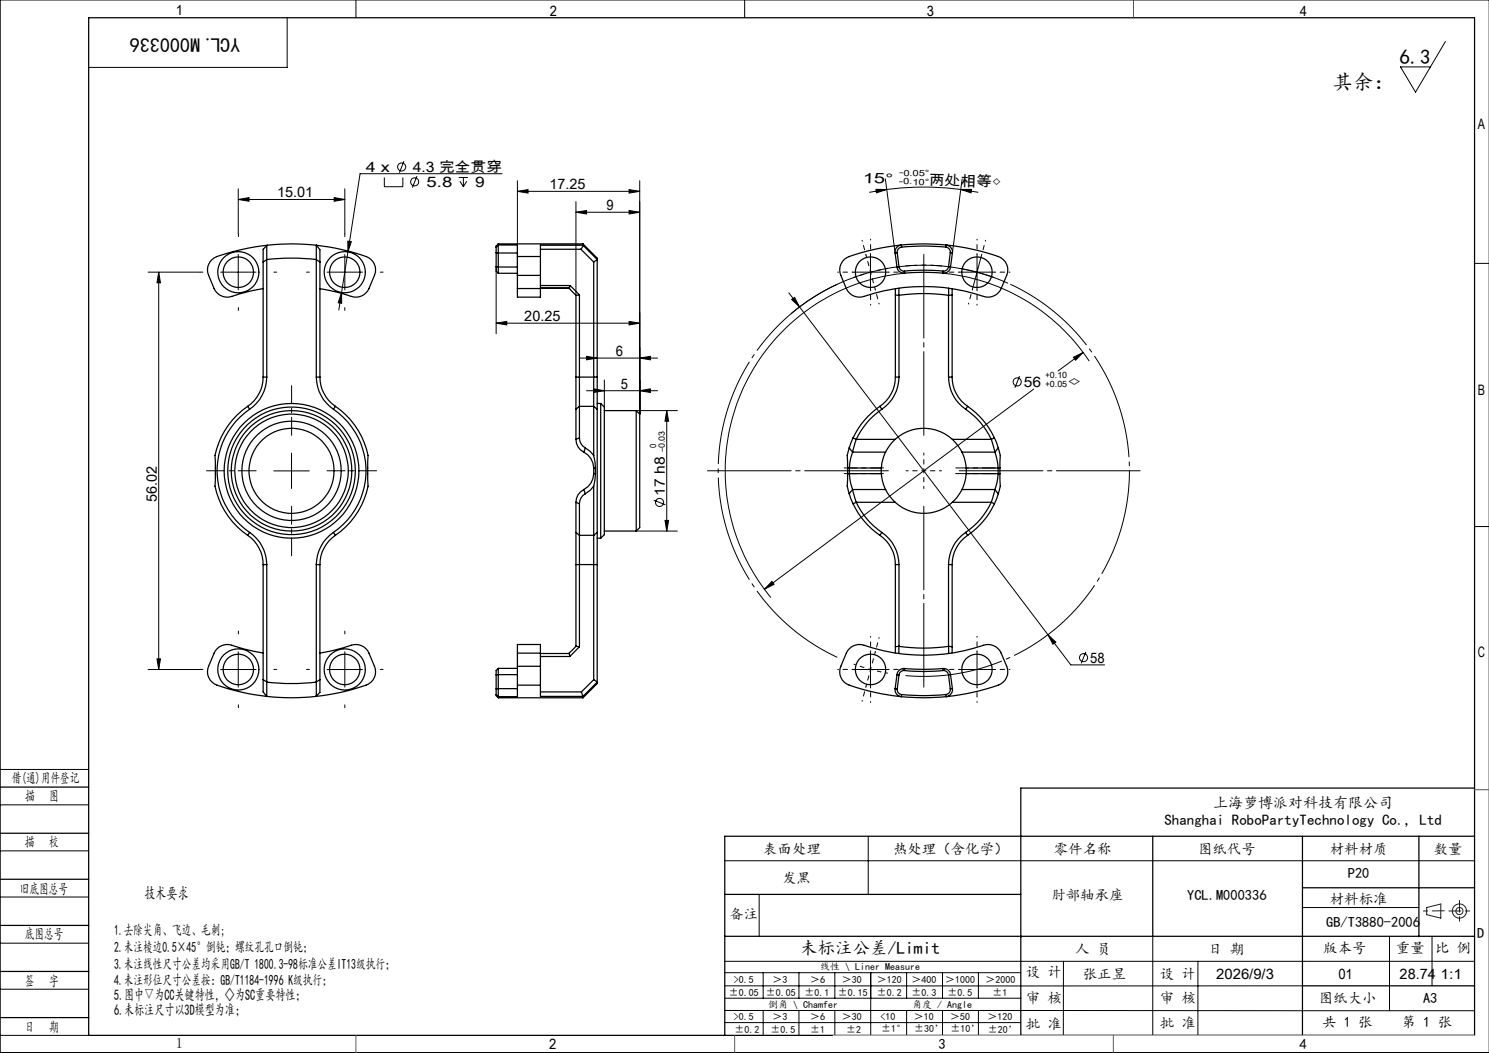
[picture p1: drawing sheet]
<svg xmlns="http://www.w3.org/2000/svg" width="420mm" height="297mm" viewBox="0 0 420 297" stroke-linecap="round" stroke-linejoin="round" font-family="sans-serif">
<g fill="none" stroke="#000" stroke-width=".28">
<path d="M100.4 0v5M210 0v5M420 0h-419.9v297h419.9M81 5v14h-56M407.7 11.7l-8.4 14.3-4.3-7.1h8.5M67.2 56.3l3-.6v1.1zM67.2 53.3v12.7M67.2 56.3h30.1M94.3 55.7l3 .6-3 .5zM97.3 53.3v12.7M108.4 50.1v2.6h5.2v-2.6M113.9 45.5l-1.3 3.2"/>
<path d="M117.6 49.7l-1.3 3.2M129.4 50.1h2.6M129.7 51.1l1 1.6M130.7 50.1v2.6M131.7 51.1l-1 1.6M141.6 49h-40l-3.5 22M145.9 54l3-.5v1zM145.9 51v26.7M145.9 54h34.5M162.5 59.9l3-.5v1zM162.5 56.9v26.4M162.5 59.9h17.9"/>
<path d="M177.4 59.4l3 .5-3 .5zM177.4 53.5l3 .5-3 .5zM180.4 51v65.8M247.1 53.4h3l-2.9 1zM249.7 50.5l2.8 20.9M250.1 53.4a81.7 81.7 0 0 1 20.9 0M250.1 53.4l-4.9 .9M271 53.4h3l-.1 1zM271 53.4l4.9 .9M271.4 50.5l-2.8 20.9M41.8 76.8h14.6M44.8 76.8v112"/>
<path d="M44.8 76.8l.5 3h-1zM62.2 76.8h10M67.2 71.8v10M92.3 76.8h9.9M97.3 71.8v10M98.1 68l1 .2-1 2.8zM98.1 71l-1.8 11.5M139.9 75.2v19M240.6 76.8h9.9M245.5 71.8v10M255.2 77a56 56 0 0 0-37.7 91.6M266 77a56.2 56.2 0 0 1 41.2 24.8"/>
<path d="M270.6 76.8h10M270.7 75.7l4.9 1.1M275.6 71.8v10M275.6 76.8l-1.3 4.8M275.6 76.8l4.8 1.5M276.9 72l-1.3 4.8M284.3 79.9a58 58 0 0 0-61.1 8.5M415.9 74.3h4.1M96.3 82.5l.1 3-1-.1zM96.3 82.5l-.7 5M139.9 91.2l3-.5v.9zM139.9 91.2h40.5"/>
<path d="M177.4 90.7l3 .5-3 .4zM222.5 82.6l3 4M223.3 84.5l.8-.6 1.4 2.7zM225.5 86.6l70.1 92.4M305.5 99.4l-7 5.2M163.4 101h22.1M165.5 100.5l3 .5-3 .5zM165.5 110.2h20M167.5 109.7l3 .5-3 .5zM170.5 107.2v7.6M179.5 115.8h11.6M180.4 101l3-.5v1z"/>
<path d="M180.4 110.2l3-.5v1zM188.1 115.8l.5 3h-1zM188.1 115.8v34M287.6 106.1l-1.3 3.3M291.6 109.7l-76 56.5M302.8 100.8l2.7-1.4-2.1 2.2zM77.2 132.8h10M82.2 127.8v10M179.5 149.8h11.6M184.4 141.1l3.3 1.3M187.6 146.8h1l-.5 3zM415.9 148.5h4.1"/>
<path d="M217.7 164l.6 .8-2.7 1.4zM295.6 179l2.2 2.1-.8 .6zM295.6 179l6.4 8.5h9.6M41.8 188.8h14.6M44.3 185.8h1l-.5 3zM62.2 188.8h10M67.2 183.8v10M92.3 188.8h9.9M97.3 183.8v10M240.6 188.8h9.9M245.5 183.8v10M270.6 188.8h10"/>
<path d="M275.6 183.8v10M306.3 183.9l-1.3 3.2M0 217h25M0 227h25M0 240h25M244.9 236v16.3M0 253h25M204.4 242.8h211.5M214.1 252.4v11.8M367.4 256h32.8M0 266h25M0 279h25"/>
<path d="M204.4 271.1h211.5M204.4 278.1h163M204.4 274.4h83.5M215.3 274.4v7.1M225.4 274.4v7.1M235.5 274.4v7.1M245.6 274.4v17.6M255.7 274.4v7.1M265.9 274.4v7.1M276 274.4v7.1M300 271.1l-.1 21M325.2 264.1v27.9"/>
<path d="M337.9 271.1v20.9M391.9 264.1v21M403.9 264.1v14M0 292h25M204.4 285l211.5 .1M204.4 288.4h83.5M204.5 281.5h83.5M215.3 285v7M225.4 285v7M235.5 285v7M255.7 285v7M265.9 285v7"/>
<path d="M276 285v7M287.9 292h128"/>
<circle cx="113.3" cy="47.1" r="1.14"/>
<circle cx="117" cy="51.3" r="1.14"/>
<circle cx="286.9" cy="107.7" r="1.15"/>
<circle cx="186" cy="141.7" r="1.15"/>
<circle cx="305.6" cy="185.5" r="1.14"/>
</g>
<path d="M245.6 76.8l-4.8 1.5M245.6 76.8l4.8-1.1M245.6 188.8l4.8 1.1M245.6 188.8l-4.8-1.5" fill="none" stroke="#000" stroke-width=".28" stroke-dasharray="30.5 1.3 1.3 1.3" stroke-dashoffset="29.9" stroke-linecap="butt"/>
<path d="M265.8 75l-4.6-.2-5.8 .2" fill="none" stroke="#000" stroke-width=".28" stroke-dasharray="30.5 1.3 1.3 1.3" stroke-dashoffset="27.2" stroke-linecap="butt"/>
<path d="M236.2 80.2a58 58 0 0 0-33.6 52.6 58 58 0 0 0 33.6 52.6" fill="none" stroke="#000" stroke-width=".28" stroke-dasharray="30.5 1.3 1.3 1.3" stroke-dashoffset=".8" stroke-linecap="butt"/>
<path d="M255.4 190.6a58 58 0 0 0 61.2-42.8 58 58 0 0 0-31.6-67.6" fill="none" stroke="#000" stroke-width=".28" stroke-dasharray="30.5 1.3 1.3 1.3" stroke-dashoffset="2.7" stroke-linecap="butt"/>
<g fill="none" stroke="#191924" stroke-width=".28">
<path d="M402.4 256l4-1v4l-4-1z"/>
<circle cx="411.7" cy="257" r="1"/>
<circle cx="411.7" cy="257" r="2"/>
</g>
<path d="M249.2 133.6h-11.1M249.2 132h-11.1M280.7 133.6h-11.1M280.7 132h-11.1" fill="none" stroke="#000" stroke-width=".28" stroke-dasharray="30.5 1.3 1.3 1.3" stroke-dashoffset="26.8"/>
<g fill="none" stroke="#000" stroke-width=".28" stroke-dasharray="30.5 1.3 1.3 1.3" stroke-dashoffset="30.2">
<path d="M240.6 76.8h-4.3M244.3 71.9l-1.1-4.1M245.6 71.8v-4.3M250.6 76.8h4.3M270.6 76.8h-4.3M275.6 71.8v-4.3M276.9 71.9l1.1-4.1M280.6 76.8h4.3M245.6 81.8v4.3M246.9 81.6l1.1 4.1M274.3 81.6l-1.1 4.1M275.6 81.8v4.3"/>
<path d="M240.6 188.8h-4.3M244.3 193.6l-1.1 4.2M245.6 183.8v-4.3M245.6 193.8v4.3M246.9 184l1.1-4.2M250.6 188.8h4.3M270.6 188.8h-4.3M275.6 183.8v-4.3M275.6 193.8v4.3M280.6 188.8h4.3"/>
</g>
<path d="M245.6 76.8l-1.3-4.9M245.6 76.8l1.3 4.8M260.6 132.8v-5M260.6 132.8h-5M260.6 132.8v5M260.6 132.8h5M245.6 188.8l-1.3 4.8M245.6 188.8l1.3-4.8" fill="none" stroke="#000" stroke-width=".28" stroke-dasharray="30.5 1.3 1.3 1.3" stroke-dashoffset="29.9"/>
<path d="M250.6 132.8h-51M260.6 122.8v-51M270.6 132.8h51M260.6 142.8v51" fill="none" stroke="#000" stroke-width=".28" stroke-dasharray="30.5 1.3 1.3 1.3" stroke-dashoffset="6.9"/>
<g fill="none" stroke="#000" stroke-width=".28" stroke-dasharray="30.5 1.3 1.3 1.3">
<path d="M57.2 76.8h-.8M67.2 66.8v-.8M77.2 76.8h.8M87.3 76.8h-.8M97.3 66.8v-.8M107.3 76.8h.8M67.2 86.8v.8M97.3 86.8v.8M67.2 178.8v-.8M97.3 178.8v-.8M57.2 188.8h-.8M67.2 198.8v.8"/>
<path d="M77.2 188.8h.8M87.3 188.8h-.8M97.3 198.8v.8M107.3 188.8h.8"/>
</g>
<path d="M72.3 132.8h-14M82.3 122.8v-14M92.3 132.8h14M82.3 142.8v14" fill="none" stroke="#000" stroke-width=".28" stroke-dasharray="30.5 1.3 1.3 1.3" stroke-dashoffset="25.4"/>
<g fill="none" stroke="#000" stroke-width=".35">
<path d="M25 5h390.9v287h-390.9zM75.2 73.2a63.1 63.1 0 0 1 14 0M75.2 69.3v37.1M75.2 73.2l-1 .7M75.4 69.2a62.1 62.1 0 0 1 13.8 0M75.4 69.2a60.5 60.5 0 0 0-14.9 3.5 4 4 0 0 0-1.7 5l1.6 3.7a4.3 4.3 0 0 0 6.2 1.8l3.6-1 4-.8M75.4 69.2l-1.2 1.1v36.1M89.2 69.2h.1M89.2 73.2l1 .7M89.2 69.2v37.2M89.3 69.2a59.5 59.5 0 0 1 14.7 3.5 4 4 0 0 1 1.6 5l-1.5 3.7a4.3 4.3 0 0 1-6.2 1.8l-7.7-1.8M89.3 69.2l.9 1.2v36"/>
<path d="M139.9 69.7v1.6M139.9 75.2v1.3l.6 .6M139.9 71.3l.6 .1M139.9 71.3v3.9M139.9 75.2l.6 .1M140.5 68.8v.3M140.5 69.1h5.4v3.3M140.5 69.1v2.3M140.5 75.3v1.8M140.5 68.8l-.6 .6v.3M140.5 68.8h23.9M140.5 77.1h5.4"/>
<path d="M140.5 69.1l-.6 .6M140.5 71.4h5.4M140.5 71.4v3.9M140.5 75.3h5.4M145.9 72.4v5.3M145.9 72.4h6.5M145.9 77.7h6.5M145.9 77.7v3.7M152.4 72.4v5.3M152.4 77.7v3.7M152.4 70.3h11.5M163.9 70.3l3.6 3.6"/>
<path d="M164.4 68.8v.4M164.4 69.2h-12v3.2M164.4 68.8l4.1 4v.3M164.4 69.2l4.1 4v33.2M164.5 69.3l-.6 1M167.5 73.9v40.7M168.5 73.2l-1 .7M252.5 71.4l.5 3.9M253 75.3a1.94 1.94 0 0 0 2.2 1.7M253.1 71.3l-.6 .1M253.1 71.3l.5 3.9M253.6 75.2a1.46 1.46 0 0 0 1.5 1.3"/>
<path d="M253.6 75.2l-.6 .1M254.2 69.1a1.95 1.95 0 0 0-1.7 2.3M254.2 69.1a63 63 0 0 1 12.7 0M254.2 69.1a60.6 60.6 0 0 0-15.4 3.6 4 4 0 0 0-1.6 5l1.5 3.7a4 4 0 0 0 5 2.2 53 53 0 0 1 34.4 .2 4.1 4.1 0 0 0 4.3-2.4l1.6-3.7a4 4 0 0 0-2.4-5.3 65.8 65.8 0 0 0-14.7-3.3M254.2 69.1l.1 .6M254.3 69.7a1.4 1.4 0 0 0-1.2 1.6M254.3 69.7a61.6 61.6 0 0 1 12.5 0M255.1 76.5a52.4 52.4 0 0 1 10.9 0M255.1 76.5l.1 .5M255.2 77a59.1 59.1 0 0 1 10.8 0M266 76.5v.5M266.8 69.7a1.4 1.4 0 0 1 1.2 1.6"/>
<path d="M266.9 69.1a2.01 2.01 0 0 1 1.7 2.3M266.9 69.1l-.1 .6M267.5 75.2a1.46 1.46 0 0 1-1.5 1.3M267.5 75.2l.6 .1M268 71.3l-.5 3.9M268 71.3l.6 .1M268.1 75.3a1.94 1.94 0 0 1-2.1 1.7M268.6 71.4l-.5 3.9M145.9 81.4v2.4h6.5v-2.4M145.9 81.4h6.5M152.4 81.3h8.1M152.4 80.5h8.4"/>
<path d="M160.4 81.3h.1M160.4 81.3l2.1 2v23.1M160.8 80.5l2.6 2.7M160.8 80.5l-.4 .8M163.4 83.2v31.4M163.4 83.2l-.9 .1M252.6 81.5v24.9M252.6 83.2l.9 .1M253.5 81.3v2M253.6 83.3a49.6 49.6 0 0 1 13.9 0M253.6 83.3h-.1M253.6 83.3v23.1"/>
<path d="M267.5 83.3h.1M267.5 83.3v23.1M267.6 81.3v2M268.6 83.2l-1 .1M268.6 81.5v24.9M69.9 114.6a22.3 22.3 0 0 0-9.3 13.9l.1 4.9a16.7 16.7 0 0 0 3.8 12.3 22 22 0 0 0 5.4 5.3M69.9 114.6l.5 .8M70.4 115.4a21 21 0 0 0 0 34.8M74.2 106.4a10 10 0 0 1-4.3 8.2M74.2 106.4h1M75.2 106.4a11.1 11.1 0 0 1-4.8 9M89.2 106.4a11.1 11.1 0 0 0 4.9 9"/>
<path d="M89.2 106.4h1M90.2 106.4a10 10 0 0 0 4.4 8.2M94.1 115.4a21 21 0 0 1 0 34.8M94.6 114.6a22.3 22.3 0 0 1 9.2 13.9l-.1 4.9a16.7 16.7 0 0 1-3.7 12.3 22 22 0 0 1-5.4 5.3M94.6 114.6l-.5 .8M162.5 115.4v8.5M162.5 106.4v9M162.5 106.4h6M163.4 114.6v8.9M163.4 114.6h4.1M163.4 114.6l-.9 .8M167.5 114.6v13.9"/>
<path d="M167.5 114.6l1 .8M168.5 115.4v34.8M168.5 106.4v9M168.5 113.8h.9M169.4 113.8v38M169.4 113.8l1.1 1v36l-1.1 1M170.5 115.8h9M179.5 115.8v34M179.5 115.8l.9 1v32l-.9 1M248.2 114.6a22.3 22.3 0 0 0-7.6 8.9M248.2 114.6l.5 .8M248.7 115.4a21.1 21.1 0 0 0-7.2 8.5"/>
<path d="M252.6 106.4a10 10 0 0 1-4.4 8.2M252.6 106.4h1M253.6 106.4a11.1 11.1 0 0 1-4.9 9M267.5 106.4a11.1 11.1 0 0 0 4.9 9M267.5 106.4h1.1M268.6 106.4a10 10 0 0 0 4.3 8.2M272.4 115.4a21.1 21.1 0 0 1 7.2 8.5M272.9 114.6a22.3 22.3 0 0 1 7.6 8.9M272.9 114.6l-.5 .8M162.5 123.9a3.9 3.9 0 0 0 2.2 3.6M163.4 123.5a3.2 3.2 0 0 0 1.7 2.8M163.4 123.5l-.9 .4"/>
<path d="M164.7 127.5a5.1 5.1 0 0 1 2.8 4.5M164.7 138.1l.4 1.2M164.7 138.1a3.9 3.9 0 0 0-2.2 3.6M165.1 126.3l1.4 1 1 1.2M165.1 126.3l-.4 1.2M165.1 139.3a3.2 3.2 0 0 0-1.7 2.8M167.5 128.5l.5 3.5M167.5 137.1v13.9M167.5 137.1l-1 1.2-1.4 1M167.5 133.6a5.1 5.1 0 0 1-2.8 4.5M167.5 132v1.6M167.5 133.6h.5"/>
<path d="M168 133.6l-.5 3.5M168 132v1.6M168 132h-.5M239.1 133.6l-.1 3.5 .5 2.2M239.1 132v1.6M239.1 132h.5M239.5 126.3l1 1.2M239.5 139.3l1.1 2.8M239.5 126.3l-.5 2.2 .1 3.5M239.6 133.6l.3 2.6 .6 1.9M239.6 132v1.6M239.6 132h9"/>
<path d="M239.6 133.6h9M239.6 133.6h-.5M240.5 138.1l-1 1.2M240.5 138.1l1 3.6M240.5 127.5l-.6 1.9-.3 2.6M240.5 127.5h9.3M240.5 138.1h9.3M240.6 123.5l-1.1 2.8M240.6 123.5l.9 .4M241.5 123.9l-1 3.6M241.5 123.9h11M248.6 133.6l.6 3 .6 1.5"/>
<path d="M248.6 132v1.6M249.8 138.1l1 1.6 1.7 2M249.8 127.5l-.8 2.3-.4 2.2M252.5 123.9l-1.4 1.5-1.3 2.1M252.5 123.9a12 12 0 0 1 16.1 0M268.6 123.9l1.7 2 1 1.6M268.6 123.9h11M271.3 138.1l-1.3 2.1-1.4 1.5M271.3 127.5l.7 1.5 .5 3M271.3 127.5h9.3M271.3 138.1h9.3M272.5 133.6l-.3 2.2-.9 2.3"/>
<path d="M272.5 132v1.6M272.5 132h9.1M272.5 133.6h9.1M279.6 123.9l1 3.6M280.5 123.5l1.1 2.8M280.5 123.5l-.9 .4M280.6 138.1l-1 3.6M280.6 138.1l1 1.2M280.6 127.5l.6 1.9 .4 2.6M281.6 133.6l-.4 2.6-.6 1.9M281.6 132v1.6M281.6 133.6h.4"/>
<path d="M281.6 126.3l-1 1.2M281.6 139.3l-1.1 2.8M281.6 126.3l.6 2.2-.2 3.5M282 133.6l.2 3.5-.6 2.2M282 132v1.6M282 132h-.4M69.9 151a10 10 0 0 1 4.3 8.2M70.4 150.2a11.1 11.1 0 0 1 4.8 9M70.4 150.2l-.5 .8M74.2 159.2v36l1 1.2M74.2 159.2h1M75.2 159.2v37.2"/>
<path d="M89.2 159.2v37.1M89.2 159.2h1M90.2 159.2v36.1l-1.1 1.1M94.1 150.2a11.1 11.1 0 0 0-4.9 9M94.1 150.2l.5 .8M94.6 151a10 10 0 0 0-4.4 8.2M162.5 141.7v8.5M162.5 150.2v9M162.5 159.2h6M162.5 141.7l.9 .4M162.5 150.2l.9 .8M162.5 159.2v23.1"/>
<path d="M163.4 142.1v8.9M163.4 151v31.4M163.4 151h4.1M167.5 151v40.7M168.5 150.2v9M168.5 151.8h.9M168.5 150.2l-1 .8M168.5 159.2v33.2M170.5 149.8h9M240.6 142.1a22.3 22.3 0 0 0 7.6 8.9M241.5 141.7a21.1 21.1 0 0 0 7.2 8.5M241.5 141.7l-.9 .4"/>
<path d="M241.5 141.7h11M248.2 151a10 10 0 0 1 4.4 8.2M248.7 150.2a11.1 11.1 0 0 1 4.9 9M248.7 150.2l-.5 .8M252.5 141.7a12 12 0 0 0 16.1 0M252.6 159.2h1M252.6 159.2v24.9M253.6 159.2v23.1M267.5 159.2h1.1M267.5 159.2v23.1M268.6 159.2v24.9M268.6 141.7h11"/>
<path d="M272.4 150.2a11.1 11.1 0 0 0-4.9 9M272.4 150.2l.5 .8M272.9 151a10 10 0 0 0-4.3 8.2M279.6 141.7a21.1 21.1 0 0 1-7.2 8.5M279.6 141.7l.9 .4M280.5 142.1a22.3 22.3 0 0 1-7.6 8.9M74.2 191.7l1 .7a63.1 63.1 0 0 0 14 0l1-.7M74.2 184.2l-7.6-1.8a4.3 4.3 0 0 0-6.2 1.8l-1.6 3.7a4 4 0 0 0 2.4 5.3 65 65 0 0 0 14 3.2M75.2 196.4h.1M75.2 196.4a62.1 62.1 0 0 0 13.9 0M90.2 184.2l4-.8 3.7-1a4.3 4.3 0 0 1 6.2 1.8l1.5 3.7a4 4 0 0 1-2.3 5.3 61 61 0 0 1-14.2 3.2M139.9 194.3v1.6"/>
<path d="M139.9 195.9v.3l.6 .6M139.9 195.9l.6 .6M139.9 190.4v3.9M140.5 196.5v.3M140.5 194.2v2.3M140.5 188.5l-.6 .6v1.3M140.5 188.5v1.8M140.5 196.8h23.9M140.5 188.5h5.4M140.5 194.2l-.6 .1M140.5 194.2h5.4M140.5 190.3l-.6 .1"/>
<path d="M140.5 190.3v3.9M140.5 190.3h5.4M145.9 187.9v5.3M145.9 184.2v-2.4h6.5v2.4M145.9 193.2v3.3h-5.4M145.9 187.9h6.5M145.9 193.2h6.5M145.9 184.2v3.7M145.9 184.2h6.5M152.4 187.9v5.3M152.4 193.2v3.2h12M152.4 184.2v3.7"/>
<path d="M152.4 184.3h8.2l.1 .9M152.4 195.2h11.6M152.4 185.2h8.3M162.5 182.3l.9 .1M162.5 182.3l-2.1 2M163.4 182.4l-2.7 2.8M164 195.2l.4 1.2M164.4 196.4v.4M167.5 191.7l-3.5 3.5M167.5 191.7l1 .7M168.5 192.6l-4.1 4.2M168.5 192.4l-4.1 4"/>
<path d="M252.5 194.2a1.95 1.95 0 0 0 1.7 2.3M252.5 194.2l.6 .1M253 190.3l-.5 3.9M253 190.3l.6 .1M253.1 194.3a1.4 1.4 0 0 0 1.2 1.6M253.5 182.3v2M253.5 182.3l-.9 .1M253.5 182.3h.1M253.6 182.3a49.6 49.6 0 0 0 13.9 0M253.6 190.4l-.5 3.9M254.2 196.5a63 63 0 0 0 12.7 0M254.2 196.5a60.6 60.6 0 0 1-15.4-3.6 4 4 0 0 1-1.6-5l1.5-3.7a4 4 0 0 1 5-2.2 52.4 52.4 0 0 0 34.4-.2 4.1 4.1 0 0 1 4.3 2.4l1.6 3.7a4 4 0 0 1-2.4 5.3 65.8 65.8 0 0 1-14.7 3.3"/>
<path d="M254.3 195.9a61.6 61.6 0 0 0 12.5 0M254.3 195.9l-.1 .6M255.1 189.1a1.46 1.46 0 0 0-1.5 1.3M255.1 189.1a52.4 52.4 0 0 0 10.9 0M255.2 188.6a1.94 1.94 0 0 0-2.2 1.7M255.2 188.6a59.1 59.1 0 0 0 10.8 0M255.2 188.6l-.1 .5M266 188.6a1.94 1.94 0 0 1 2.1 1.7M266 188.6v.5M266 189.1a1.46 1.46 0 0 1 1.5 1.3M266.8 195.9l.1 .6M267.5 190.4l.5 3.9"/>
<path d="M267.6 182.3v2M267.6 182.3h-.1M267.6 182.3l1 .1M268 194.3a1.4 1.4 0 0 1-1.2 1.6M268.1 190.3l-.6 .1M268.1 190.3l.5 3.9M268.6 194.2a2.01 2.01 0 0 1-1.7 2.3M268.6 194.2l-.6 .1M0 222h25M0 235h25M325.2 235.9v28.2M367.4 235.9v56.1"/>
<path d="M400.2 235.9v28.3M415.9 235.9h-211.5v56.1M415.9 222.3h-128v69.7M0 248h25M204.4 252.3h83.5M367.4 250.4h48.5M0 261h25M0 274h25M204.4 264.1h211.5M367.4 278.1h48.5M0 287h25"/>
<circle cx="67.2" cy="76.8" r="4.3"/>
<circle cx="67.2" cy="76.8" r="5.8"/>
<circle cx="97.2" cy="76.8" r="4.3"/>
<circle cx="97.2" cy="76.8" r="5.8"/>
<circle cx="245.6" cy="76.8" r="4.3"/>
<circle cx="275.6" cy="76.8" r="4.3"/>
<circle cx="82.2" cy="132.8" r="18"/>
<circle cx="82.2" cy="132.8" r="12"/>
<circle cx="82.2" cy="132.8" r="17"/>
<circle cx="82.2" cy="132.8" r="14"/>
<circle cx="82.2" cy="132.8" r="19"/>
<circle cx="82.2" cy="132.8" r="16"/>
<circle cx="67.2" cy="188.8" r="4.3"/>
<circle cx="67.2" cy="188.8" r="5.8"/>
<circle cx="97.2" cy="188.8" r="4.3"/>
<circle cx="97.2" cy="188.8" r="5.8"/>
<circle cx="245.6" cy="188.8" r="4.3"/>
<circle cx="275.6" cy="188.8" r="4.3"/>
</g>
<path d="M407.4 256.9l-5.9 .1M408.7 256.9h6M411.7 253.9v6" fill="none" stroke="#191924" stroke-width=".28" stroke-dasharray="6.3 1.3 1.3 1.3" stroke-dashoffset="3"/>
<path d="M235 292h180.9" fill="none" stroke="#c0c0c0" stroke-width=".28"/>
<path d="M319.7 0v5M415.9 222.7h4.1M100.4 292v5M207.2 292v5M314 292v5" fill="none" stroke="#00f" stroke-width=".28"/>
<path d="M406.4 255h.1" fill="none" stroke="#0ff" stroke-width=".28"/>
<g fill="#000">
<path d="M94.3 55.7l3 .6-3 .5zM67.2 56.3l3-.6v1.1zM180.4 101l3-.5v1zM165.5 100.5l3 .5-3 .5zM180.4 110.2l3-.5v1zM167.5 109.7l3 .5-3 .5zM177.4 53.5l3 .5-3 .5zM145.9 54l3-.5v1zM177.4 90.7l3 .5-3 .4zM139.9 91.2l3-.5v.9z"/>
<path d="M177.4 59.4l3 .5-3 .5zM162.5 59.9l3-.5v1z"/>
<path d="M271 53.4h3l-.1 1zM247.1 53.4h3l-2.9 1z"/>
<path d="M44.8 76.8l.5 3h-1zM44.3 185.8h1l-.5 3z"/>
<path d="M96.3 82.5l-.9 2.9 1 .1zM98.1 68v3l1-2.8zM217.7 164l-2.1 2.2 2.7-1.4zM302.8 100.8l.6 .8 2.1-2.2zM223.3 84.5l2.2 2.1-1.4-2.7zM295.6 179l1.4 2.7 .8-.6z"/>
<path d="M187.6 146.8h1l-.5 3zM188.1 115.8l.5 3h-1z"/>
</g>
<g font-size="5.8">
<text x="394.8" y="18">6.3</text>
<text x="375.8" y="25.2">其余：</text>
</g>
<text font-size="5.6" x="67.7" y="10.6" transform="rotate(-180 67.7 10.6)">YCL.M000336</text>
<text font-size="4.9" x="225.7" y="269">未标注公差/Limit</text>
<text font-size="4.7" x="40.7" y="253.6">技术要求</text>
<g font-size="4.2">
<text x="342.2" y="227.9">上海萝博派对科技有限公司</text>
<text x="328.5" y="232.8">Shanghai RoboPartyTechnology Co., Ltd</text>
<text x="32.2" y="282.1">5.图中▽为CC关键特性，◇为SC重要特性；</text>
<text x="32.2" y="286.4">6.未标注尺寸以3D模型为准；</text>
</g>
<g font-size="4.1">
<text x="49.6" y="4.3">1</text>
<text x="155.1" y="4.6">2</text>
<text x="261.4" y="4.6">3</text>
<text x="366.6" y="4.6">4</text>
<text x="416.9" y="36.3">A</text>
<text x="103.2" y="48.5">4 x</text>
<text x="116.4" y="48.5">4.3 完全贯穿</text>
<text x="120.3" y="52.7">5.8</text>
<text x="134.1" y="52.7">9</text>
<text x="155" y="53.4">17.25</text>
<text x="243.4" y="51.6" transform="rotate(2 243.4 51.6)">1 5 °</text>
<text x="262.1" y="52.2" transform="rotate(2 262.1 52.2)">两处相等◇</text>
<text x="78.2" y="55.7">15.01</text>
<text x="171.1" y="59.3">9</text>
<text x="147.9" y="90.6">20.25</text>
<text x="173.7" y="100.4">6</text>
<text x="175.1" y="109.6">5</text>
<text x="288.8" y="109.2">56</text>
<text x="301" y="109.2">◇</text>
<text x="416.9" y="111.3">B</text>
<text x="44.2" y="141.6" transform="rotate(-90 44.2 141.6)">56.02</text>
<text x="187.5" y="139.8" transform="rotate(-90 187.5 139.8)">17 h8</text>
<text x="416.9" y="185.3">C</text>
<text x="307.5" y="186.9">58</text>
<text x="3.3" y="220.9">借(通)用件登记</text>
<text x="7.1" y="226">描</text>
<text x="13.9" y="226">图</text>
<text x="7" y="238.9">描</text>
<text x="13.8" y="238.9">校</text>
<text x="215.3" y="240.8">表面处理</text>
<text x="251.9" y="240.8">热处理（含化学）</text>
<text x="297.3" y="240.8">零件名称</text>
<text x="337.9" y="240.8">图纸代号</text>
<text x="375.1" y="240.8">材料材质</text>
<text x="404.4" y="240.8">数量</text>
<text x="220.6" y="249">发黑</text>
<text x="380.2" y="247.7">P20</text>
<text x="5.6" y="252">旧底图总号</text>
<text x="296.6" y="253.7">肘部轴承座</text>
<text x="334.9" y="253.7">YCL.M000336</text>
<text x="375.1" y="254.9">材料标准</text>
<text x="32.2" y="263.7">1.去除尖角、飞边、毛刺;</text>
<text x="205.7" y="259.3">备注</text>
<text x="374.1" y="261.4">GB/T3880-2006</text>
<text x="7" y="265">底图总号</text>
<text x="32.2" y="268.4">2.未注棱边0.5×45°倒钝；螺纹孔孔口倒钝；</text>
<text x="303.3" y="269">人 员</text>
<text x="340.8" y="269">日 期</text>
<text x="373.2" y="268.7">版本号</text>
<text x="393.7" y="268.7">重量</text>
<text x="404.8" y="268.7">比 例</text>
<text x="416.7" y="264.6">D</text>
<text x="32.2" y="273.2">3.未注线性尺寸公差均采用GB/T 1800.3-98标准公差IT13级执行；</text>
<text x="289.3" y="275.5">设 计</text>
<text x="7" y="278">签</text>
<text x="13.8" y="278">字</text>
<text x="32.2" y="277.9">4.未注形位尺寸公差按：GB/T1184-1996 K级执行；</text>
<text x="305.4" y="276">张正昱</text>
<text x="327.2" y="276">设 计</text>
<text x="343.1" y="276">2026/9/3</text>
<text x="377.5" y="276">01</text>
<text x="394.8" y="276">28.74</text>
<text x="406.3" y="276">1:1</text>
<text x="289.3" y="283">审 核</text>
<text x="327.2" y="282.9">审 核</text>
<text x="372" y="283">图纸大小</text>
<text x="401.4" y="283">A3</text>
<text x="7" y="291">日</text>
<text x="13.8" y="291">期</text>
<text x="289.3" y="290.1">批 准</text>
<text x="327.2" y="290">批 准</text>
<text x="373" y="289.8">共 1 张</text>
<text x="395.4" y="289.8">第 1 张</text>
<text x="49.6" y="295.6">1</text>
<text x="154.9" y="296">2</text>
<text x="264.7" y="296">3</text>
<text x="366.6" y="296">4</text>
</g>
<g font-size="2.8">
<text x="231.3" y="273.6">线性 \ Liner Measure</text>
<text x="205.6" y="280.8">±0.05</text>
<text x="207" y="277.2">&gt;0.5</text>
<text x="216" y="280.8">±0.05</text>
<text x="217.9" y="277.2">＞3</text>
<text x="227" y="280.8">±0.1</text>
<text x="228.5" y="277.2">＞6</text>
<text x="236.3" y="280.8">±0.15</text>
<text x="237.5" y="277.2">＞30</text>
<text x="247.4" y="277.2">＞120</text>
<text x="247.4" y="280.8">±0.2</text>
<text x="257.1" y="277.2">＞400</text>
<text x="257.1" y="280.8">±0.3</text>
<text x="266.6" y="277.2">＞1000</text>
<text x="267.3" y="280.8">±0.5</text>
<text x="278" y="277.2">＞2000</text>
<text x="279.9" y="280.8">±1</text>
<text x="207" y="287.8">&gt;0.5</text>
<text x="216.6" y="284.3">倒角 \ Chamfer</text>
<text x="217.9" y="287.8">＞3</text>
<text x="228.5" y="287.8">＞6</text>
<text x="237.5" y="287.8">＞30</text>
<text x="248.4" y="287.8">&lt;10</text>
<text x="257.3" y="284.3">角度 / Angle</text>
<text x="257.8" y="287.8">＞10</text>
<text x="268" y="287.8">＞50</text>
<text x="278.5" y="287.8">＞120</text>
<text x="207.1" y="291.3">±0.2</text>
<text x="217.3" y="291.3">±0.5</text>
<text x="228.5" y="291.3">±1</text>
<text x="238.7" y="291.3">±2</text>
<text x="248.6" y="291.1">±1°</text>
<text x="257.8" y="291.1">±30’</text>
<text x="268.1" y="291.1">±10’</text>
<text x="278.6" y="291.2">±20’</text>
</g>
<g font-size="2.4">
<text x="253.5" y="51.9" transform="rotate(2 253.5 51.9)">-0.10°</text>
<text x="253.6" y="49.5" transform="rotate(2 253.6 49.5)">-0.05°</text>
<text x="294.9" y="106.7">+0.10</text>
<text x="294.9" y="109.2">+0.05</text>
<text x="185.1" y="126.4" transform="rotate(-90 185.1 126.4)">0</text>
<text x="187.5" y="127.6" transform="rotate(-90 187.5 127.6)">-0.03</text>
</g>
</svg>
